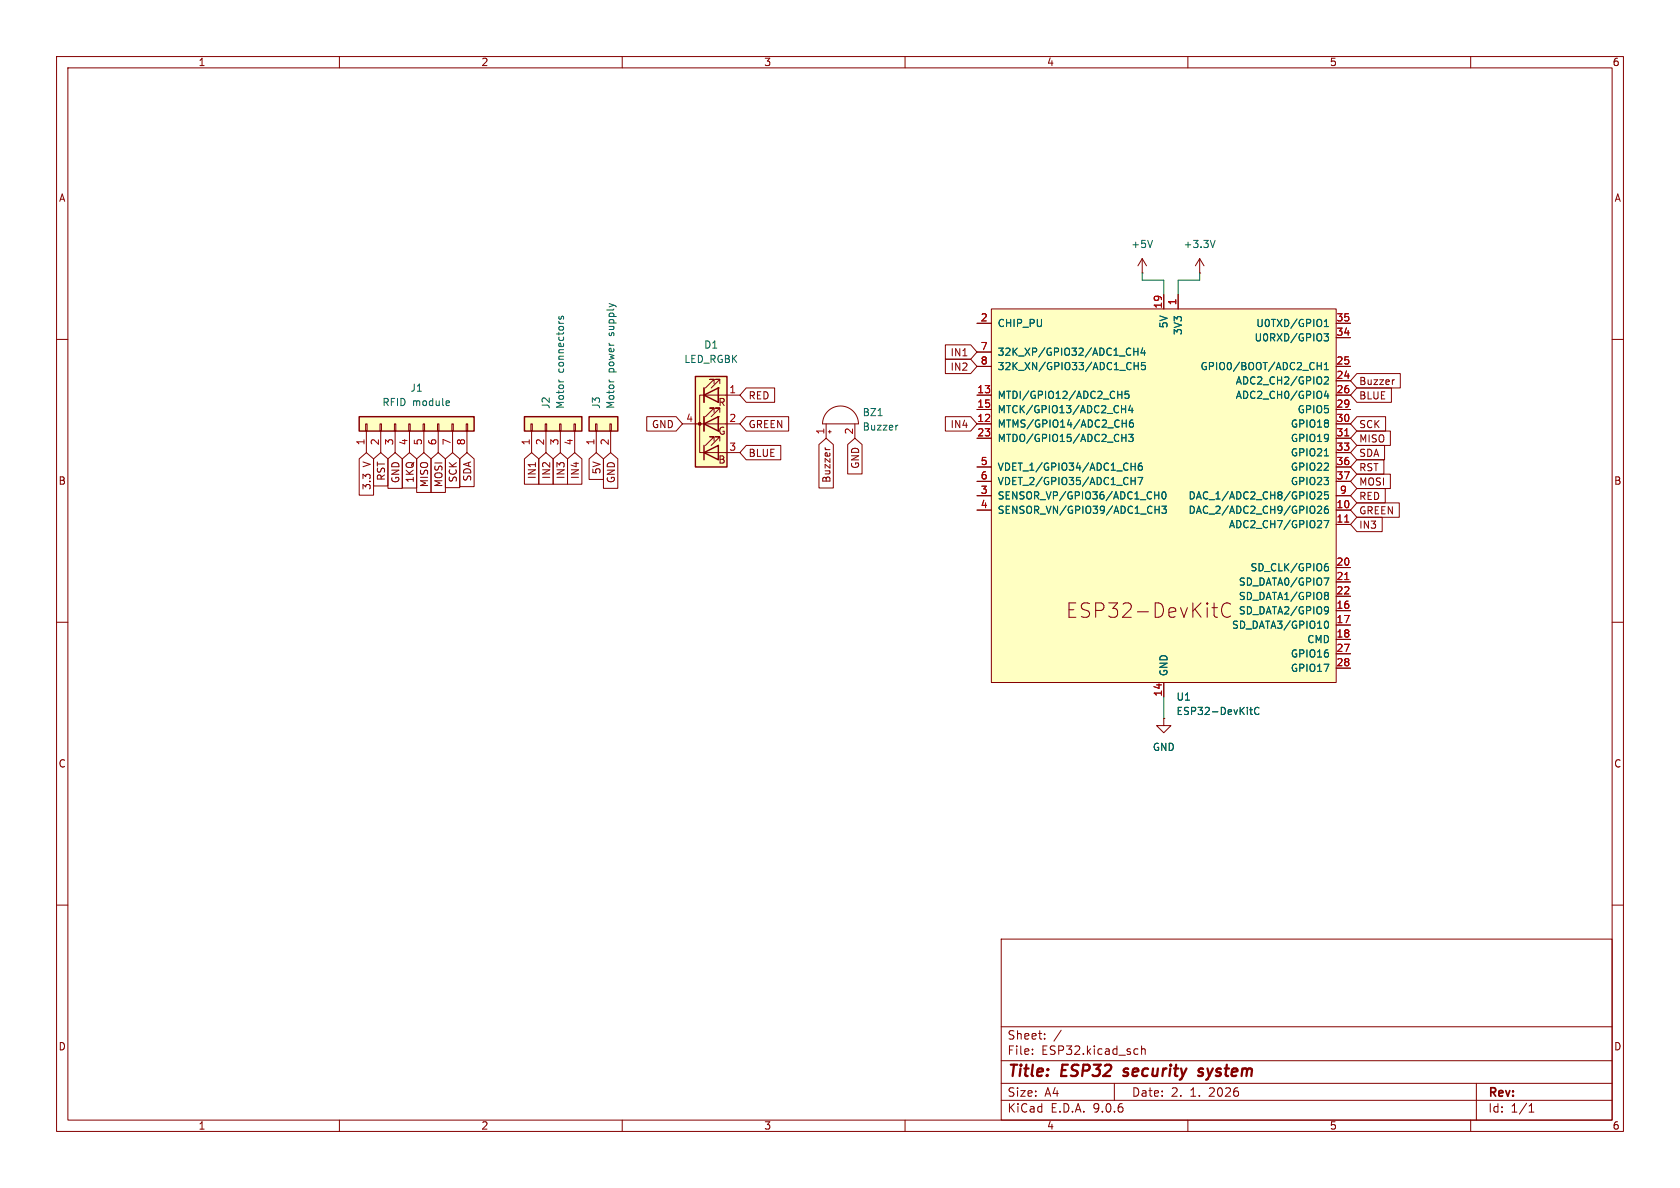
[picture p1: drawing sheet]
<svg xmlns="http://www.w3.org/2000/svg" width="297mm" height="210mm" viewBox="0 0 297 210" stroke-linecap="round" stroke-linejoin="round" font-family="sans-serif">
<g fill="none" stroke="#840000" stroke-width=".18">
<path d="M10 10h277v190h-277zM12 12h273v186h-273zM60 10v2M110 10v2M160 10v2M210 10v2M260 10v2M10 60h2M285 60h2M10 110h2M285 110h2M10 160h2"/>
<path d="M177 166h108v32h-108zM285 160h2M60 198v2M110 198v2M160 198v2M177 194.5h108M177 191.5h108M177 187.5h108M177 181.5h108M182.5 186.3v.1M182.5 185.5v.1M184.7 183.6v.1"/>
<path d="M184.7 182.8v.1M187.6 182.1l-1.3 2M197 191.5v3M201 185.4l.2 .1M201.2 186.3l-.2 .1M201.8 184.9v1.5M201.8 185.5l.2-.1 .4 .1 .1 .9M210 198v2M260 198v2M261 191.5v6.5M270.3 196.6h.9M270.3 195.5l.4-.4v1.5"/>
</g>
<path d="M198.6 190.1l.1 .1M198.8 189l-.1 .3v.1M212.7 189a.49 .49 0 0 0-.8 .3l.1 .1 .6 .2 .1 .3-.4 .3-.5-.1" fill="none" stroke="#840000" stroke-width=".4"/>
<path d="M92.7 73.7h10.2v2.5h-10.2z" fill="#ffffc2"/>
<path d="M92.7 73.7h10.2v2.5h-10.2z" fill="none" stroke="#840000" stroke-width=".25"/>
<path d="M201.9 48.3h.1M201.9 45.7l-.7 1.3M201.9 45.7l.8 1.3M201.9 45.7v2.6M93.9 74.9h.2v1.3h-.2zM94 76.2v3.8M96.4 74.9h.2v1.3h-.2zM96.5 76.2v3.8M98.9 74.9h.3v1.3h-.3zM99.1 76.2v3.8M101.5 74.9h.2v1.3h-.2zM101.6 76.2v3.8" fill="none" stroke="#840000" stroke-width=".18"/>
<path d="M98.9 56l-.1 .3 .2 .1h.2l.1-.4h.3v.4M203.7 42.5l-.4 1.3M98.8 67.1v.2" fill="none" stroke="#006464" stroke-width=".18"/>
<path d="M175.3 54.6h60.9v66.1h-60.9z" fill="#ffffc2"/>
<g fill="none" stroke="#840000" stroke-width=".18">
<path d="M172.7 57.2h2.6M175.3 54.6h60.9v66.1h-60.9zM205.7 52.1v2.5M208.3 52.1v2.5M236.2 57.2h2.6M236.2 59.7h2.6M172.7 62.2h2.6M172.7 64.8h2.6M172.7 69.9h2.6M172.7 72.4h2.6M172.7 74.9h2.6M172.7 77.5h2.6"/>
<path d="M236.2 64.8h2.6M236.2 69.9h2.6M236.2 72.4h2.6M236.2 74.9h2.6M236.2 77.5h2.6M236.2 67.3h2.6M172.7 82.6h2.6M172.7 85.1h2.6M172.7 87.6h2.6M172.7 90.2h2.6M236.2 82.6h2.6M236.2 85.1h2.6"/>
<path d="M236.2 87.6h2.6M236.2 90.2h2.6M236.2 80h2.6M236.2 92.7h2.6M214.3 107.4h.9M214.6 108.8l.2 .2 .4 .1M217.5 106.8a.95 .95 0 0 0-1.1-.1 .95 .95 0 0 0-.4 1 1.08 1.08 0 0 0 .3 1.1 1.08 1.08 0 0 0 1.1 .2l.1-.1M236.2 100.3h2.6M236.2 102.9h2.6M236.2 105.4h2.6M236.2 108h2.6M236.2 110.5h2.6"/>
<path d="M236.2 113h2.6M236.2 115.6h2.6M236.2 118.1h2.6M205.7 120.7v2.5"/>
</g>
<g fill="none" stroke="#006464" stroke-width=".18">
<path d="M234.1 59h.8l-.5 .5 .4 .1v.5l-.2 .2-.5-.1M234.1 57.7h.8M234.1 56.8l.4-.3v1.2M197.6 69.8h.7M198.3 72.3h.7M198.3 69.2v1.2M198.3 77.4h.8M198.4 74.8h.7M199 71.7v1.3M199.1 76.8v1.2M199.1 74.2v1.3M199.5 69.2h-.6v.6l.2-.2 .4 .1 .1 .2-.1 .4-.1 .1-.5-.1"/>
<path d="M199.5 76.8h.8l-.4 .5 .4 .1v.5l-.2 .1-.6-.1M199.8 71.6l-.3 .9h.8M200.1 72.1v.9M200.3 74.2l-.4 .1a.86 .86 0 0 0 0 1.2l.4-.1 .1-.4-.3-.3h-.2l-.2 .3M200.4 61.5v1.3M200.4 62.1h.8M200.5 64.1v1.2M200.5 64.7h.7M201.2 61.5v1.3M201.2 64.1v1.2M202 61.5l-.3 .9h.8M202.3 62v.8"/>
<path d="M202.4 64.1h-.6v.6l.2-.1h.4l.1 .2-.1 .4-.1 .1-.5-.1M232.9 64.7h.7M233.6 64.1v1.2M234.1 65.3h.8M234.1 64.4l.4-.3v1.2M234.1 66.7l.5-.1 .3 .4-.8 .9h.8M234.4 69.1l-.3 .9h.8M234.7 69.6v.8M200 82.5h.7M200 85h.7M200.7 81.9v1.2M200.7 84.4v1.3"/>
<path d="M201.2 84.4h.8l-.5 1.3M201.8 81.9h-.3a.86 .86 0 0 0 0 1.2l.4-.1 .1-.4-.3-.3h-.2l-.3 .3M204.1 87.5h.8M204.2 90.1h.7M204.9 86.9v1.3M204.9 89.5v1.2M205.4 89.5h.8l-.4 .5 .3 .1v.5l-.2 .1-.5-.1M205.6 87l.1-.1a.68 .68 0 0 1 .4 .7 .68 .68 0 0 1-.4 .6 .84 .84 0 0 1-.1-1.2zM232.9 87.1l.5-.2 .3 .4-.8 .9h.8M232.9 89.6l.5-.1 .3 .3-.8 .9h.8M234.1 92h.8l-.5 1.3M234.1 80.6h.8"/>
<path d="M234.7 89.5h-.3a.86 .86 0 0 0 0 1.2l.4-.1 .1-.4-.3-.2h-.3l-.2 .2M234.7 99.6l-.3 .1-.2 .2M234.8 86.9h-.6l-.1 .6 .2-.1 .4 .1 .2 .2-.1 .4-.2 .1-.5-.1M234.1 102.2h.8l-.5 1.2M234.3 100.2l.3-.1 .3 .3-.2 .4h-.4M234.3 109.9l.1-.1a.68 .68 0 0 1 .5 .6 .68 .68 0 0 1-.5 .7l-.1-.2M234.4 104.7h.2l.3 .3-.3 .3M234.4 107.3l.4 .1a.84 .84 0 0 1-.3 1.1M234.4 105.3h.2M234.6 105.3l.3 .2v.2l-.2 .2-.3 .1M234.9 107.8l-.3 .2h-.2M220.9 125.5h.5"/>
<path d="M221.1 125v1.1l.3 .2M222.6 125.2a.6 .6 0 0 0-.9 .4 .6 .6 0 0 0 .6 .7l.3-.1"/>
</g>
<path d="M237.7 77.1h.8M237.7 92.3h.8M237.7 102.5h.8" fill="none" stroke="#a90000" stroke-width=".18"/>
<path d="M122.9 66.5h5.6v16.1h-5.6z" fill="#ffffc2"/>
<circle cx="123.7" cy="74.9" r=".25" fill="#840000" stroke="#840000" stroke-width=".18"/>
<path d="M122.9 66.5h5.6v16.1h-5.6zM124.5 69.9l2.5-1.3v2.5zM124.5 74.9l2.5-1.2v2.5zM124.5 68.6v2.5M124.5 73.7v2.5M124.5 78.7v2.6M124.5 80l2.5-1.3v2.6z" fill="none" stroke="#840000" stroke-width=".25"/>
<g fill="none" stroke="#840000" stroke-width=".18">
<path d="M120.6 74.9h10.2M124.5 68.6v2.5M124.5 73.7v2.5M126.2 67.8v-.7h-.7h.7l-1.5 1.5M126.2 72.9v-.8h-.7h.7l-1.5 1.6M126.2 78v-.8h-.7h.7l-1.5 1.5M127 68.6h.1M127 68.6v2.5zM127 73.7h.1M127 73.7v2.5zM127.3 67.8v-.7h-.8h.8l-1.6 1.5M127.3 72.9v-.8h-.8h.8l-1.6 1.6"/>
<path d="M127.3 78v-.8h-.8h.8l-1.6 1.5M130.8 69.9h-7.1v10.1h1M124.5 80h6.3"/>
</g>
<path d="M63.5 73.7h20.3v2.5h-20.3z" fill="#ffffc2"/>
<path d="M63.5 73.7h20.3v2.5h-20.3z" fill="none" stroke="#840000" stroke-width=".25"/>
<g fill="none" stroke="#840000" stroke-width=".18">
<path d="M64.6 74.9h.3v1.3h-.3zM64.8 76.2v3.8M67.2 74.9h.2v1.3h-.2zM67.3 76.2v3.8M69.7 74.9h.3v1.3h-.3zM69.8 76.2v3.8M72.3 74.9h.2v1.3h-.2zM72.4 76.2v3.8M74.8 74.9h.3v1.3h-.3zM74.9 76.2v3.8M77.3 74.9h.3v1.3h-.3zM77.5 76.2v3.8"/>
<path d="M79.9 74.9h.2v1.3h-.2zM80 76.2v3.8M82.4 74.9h.3v1.3h-.3zM82.5 76.2v3.8M205.7 127v1.3h1.3l-1.3 1.2-1.2-1.2h1.2M205.7 127h.1"/>
</g>
<path d="M79 70.9h.4l.1 .3-.6 .1M79.4 71.6l-.4 .1" fill="none" stroke="#006464" stroke-width=".18"/>
<path d="M104.1 73.7h5.1v2.5h-5.1z" fill="#ffffc2"/>
<path d="M104.1 73.7h5.1v2.5h-5.1z" fill="none" stroke="#840000" stroke-width=".25"/>
<g fill="none" stroke="#840000" stroke-width=".18">
<path d="M172.7 57.2h2.6M205.7 52.1v2.5M208.3 52.1v2.5M212.1 48.3h.1M212.1 45.7l-.8 1.3M212.1 45.7l.8 1.3M212.1 45.7v2.6M236.2 57.2h2.6M236.2 59.7h2.6M105.3 74.9h.2v1.3h-.2zM105.4 76.2v3.8M107.8 74.9h.3v1.3h-.3z"/>
<path d="M107.9 76.2v3.8M114.3 73.7h5.2l1.1 1.2-1.1 1.3h-5.2zM131.9 78.7h6.1v2.6h-6.1l-1.1-1.3zM131.9 73.7h7.5v2.5h-7.5l-1.1-1.3zM131.9 68.6h5v2.5h-5l-1.1-1.2zM144.8 78.6l1.2-1.1 1.3 1.1v7.7h-2.5zM145.9 79.1v.3M146 74.9v2.6M146.3 72.7a3.2 3.2 0 0 1 3.5-.7 3.2 3.2 0 0 1 2 2.9h-6.4a3.2 3.2 0 0 1 .9-2.2zM146.4 76.3h.5M146.7 76.1v.5M149.9 78.6l1.2-1.1 1.3 1.1v5.2h-2.5z"/>
<path d="M151.1 74.9v2.6M167.1 73.7h4.5l1.1 1.2-1.1 1.3h-4.5zM167.1 61h4.5l1.1 1.2-1.1 1.3h-4.5zM167.1 63.5h4.5l1.1 1.3-1.1 1.2h-4.5zM172.7 74.9h2.6M172.7 62.2h2.6M172.7 64.8h2.6M172.7 69.9h2.6M172.7 72.4h2.6M172.7 77.5h2.6M236.2 74.9h2.6M236.2 64.8h2.6"/>
<path d="M236.2 69.9h2.6M236.2 72.4h2.6M236.2 77.5h2.6M236.2 67.3h2.6M239.9 73.7h5.1v2.5h-5.1l-1.1-1.3zM239.9 76.2h5.9v2.5h-5.9l-1.1-1.2zM239.9 78.7h4.9v2.6h-4.9l-1.1-1.3zM239.9 68.6h6.1v2.5h-6.1l-1.1-1.2zM239.9 66h7.7v2.6h-7.7l-1.1-1.3zM246.5 67.1l-.2 .1M63.5 81.1l1.3-1.1 1.2 1.1v6.4h-2.5zM66 81.1l1.3-1.1 1.3 1.1v4.8h-2.6z"/>
<path d="M68.6 81.1l1.2-1.1 1.3 1.1v5.2h-2.5zM71.1 81.1l1.3-1.1 1.3 1.1v5.2h-2.6zM73.7 81.1l1.2-1.1 1.3 1.1v6h-2.5zM76.2 81.1l1.3-1.1 1.2 1.1v6h-2.5zM78.7 81.1l1.3-1.1 1.3 1.1v5.1h-2.6zM81.3 81.1l1.2-1.1 1.3 1.1v4.9h-2.5zM92.7 81.1l1.3-1.1 1.3 1.1v4.5h-2.6zM95.2 81.1l1.3-1.1 1.3 1.1v4.5h-2.6zM97.8 81.1l1.3-1.1 1.2 1.1v4.5h-2.5zM100.3 81.1l1.3-1.1 1.3 1.1v4.5h-2.6zM104.1 81.1l1.3-1.1 1.3 1.1v3.7h-2.6zM106.7 81.1l1.2-1.1 1.3 1.1v5.2h-2.5z"/>
<path d="M172.7 82.6h2.6M172.7 85.1h2.6M172.7 87.6h2.6M172.7 90.2h2.6M236.2 82.6h2.6M236.2 85.1h2.6M236.2 87.6h2.6M236.2 90.2h2.6M236.2 80h2.6M236.2 92.7h2.6M239.9 83.8h5.9v2.6h-5.9l-1.1-1.3zM239.9 91.4h4.5v2.6h-4.5l-1.1-1.3z"/>
<path d="M239.9 86.4h5v2.5h-5l-1.1-1.3zM239.9 81.3h4.8v2.5h-4.8l-1.1-1.2zM239.9 88.9h7.5v2.5h-7.5l-1.1-1.2zM236.2 100.3h2.6M236.2 102.9h2.6M236.2 105.4h2.6M236.2 108h2.6M236.2 110.5h2.6M236.2 113h2.6M236.2 115.6h2.6M236.2 118.1h2.6M205.7 127h.1"/>
<path d="M205.7 120.7v2.5"/>
</g>
<g fill="none" stroke="#006464" stroke-width=".18">
<path d="M214.8 42.5l-.4 1.3M234.1 59h.8l-.5 .5 .4 .1v.5l-.2 .2-.5-.1M234.1 57.7h.8M234.1 56.8l.4-.3v1.2M107.7 67.1v.2M155.2 73.5h.8M158.7 75.2h-.2M197.6 69.8h.7M198.3 72.3h.7M198.3 69.2v1.2M198.3 77.4h.8M198.4 74.8h.7"/>
<path d="M199 71.7v1.3M199.1 76.8v1.2M199.1 74.2v1.3M199.5 69.2h-.6v.6l.2-.2 .4 .1 .1 .2-.1 .4-.1 .1-.5-.1M199.5 76.8h.8l-.4 .5 .4 .1v.5l-.2 .1-.6-.1M199.8 71.6l-.3 .9h.8M200.1 72.1v.9M200.3 74.2l-.4 .1a.86 .86 0 0 0 0 1.2l.4-.1 .1-.4-.3-.3h-.2l-.2 .3M200.4 61.5v1.3M200.4 62.1h.8M200.5 64.1v1.2M200.5 64.7h.7"/>
<path d="M201.2 61.5v1.3M201.2 64.1v1.2M202 61.5l-.3 .9h.8M202.3 62v.8M202.4 64.1h-.6v.6l.2-.1h.4l.1 .2-.1 .4-.1 .1-.5-.1M232.9 64.7h.7M233.6 64.1v1.2M234.1 65.3h.8M234.1 64.4l.4-.3v1.2M234.1 66.7l.5-.1 .3 .4-.8 .9h.8M234.4 69.1l-.3 .9h.8M234.7 69.6v.8"/>
<path d="M200 82.5h.7M200 85h.7M200.7 81.9v1.2M200.7 84.4v1.3M201.2 84.4h.8l-.5 1.3M201.8 81.9h-.3a.86 .86 0 0 0 0 1.2l.4-.1 .1-.4-.3-.3h-.2l-.3 .3M204.1 87.5h.8M204.2 90.1h.7M204.9 86.9v1.3M204.9 89.5v1.2M205.4 89.5h.8l-.4 .5 .3 .1v.5l-.2 .1-.5-.1M205.6 87l.1-.1a.68 .68 0 0 1 .4 .7 .68 .68 0 0 1-.4 .6 .84 .84 0 0 1-.1-1.2z"/>
<path d="M232.9 87.1l.5-.2 .3 .4-.8 .9h.8M232.9 89.6l.5-.1 .3 .3-.8 .9h.8M234.1 92h.8l-.5 1.3M234.1 80.6h.8M234.7 89.5h-.3a.86 .86 0 0 0 0 1.2l.4-.1 .1-.4-.3-.2h-.3l-.2 .2M234.7 99.6l-.3 .1-.2 .2M234.8 86.9h-.6l-.1 .6 .2-.1 .4 .1 .2 .2-.1 .4-.2 .1-.5-.1M234.1 102.2h.8l-.5 1.2M234.3 100.2l.3-.1 .3 .3-.2 .4h-.4M234.3 109.9l.1-.1a.68 .68 0 0 1 .5 .6 .68 .68 0 0 1-.5 .7l-.1-.2M234.4 104.7h.2l.3 .3-.3 .3M234.4 107.3l.4 .1a.84 .84 0 0 1-.3 1.1"/>
<path d="M234.4 105.3h.2M234.6 105.3l.3 .2v.2l-.2 .2-.3 .1M234.9 107.8l-.3 .2h-.2M220.9 125.5h.5M221.1 125v1.1l.3 .2M222.6 125.2a.6 .6 0 0 0-.9 .4 .6 .6 0 0 0 .6 .7l.3-.1"/>
</g>
<path d="M201.9 48.3v1.2h3.8v2.6M212.1 48.3v1.2h-3.8v2.6M205.7 123.2v3.8" fill="none" stroke="#009600" stroke-width=".18"/>
<path d="M237.7 77.1h.8M237.7 92.3h.8M237.7 102.5h.8" fill="none" stroke="#a90000" stroke-width=".18"/>
<text font-size="3.5" fill="#840000" x="188.4" y="109.4">ESP32-DevKitC</text>
<g font-size="2.8" fill="#840000">
<text x="178" y="190.9">Title:</text>
<text x="187.7" y="190.9">ESP32</text>
<text x="199.5" y="190.9">security</text>
<text x="213.5" y="190.9">system</text>
</g>
<g font-size="2.1" fill="#840000">
<text x="178" y="184">Sheet:</text>
<text x="178" y="186.7">File:</text>
<text x="184.1" y="186.7">ESP32.kicad_sch</text>
<text x="178" y="196.9">KiCad</text>
<text x="178" y="194.1">Size:</text>
<text x="184.7" y="194.1">A4</text>
<text x="185.7" y="196.9">E.D.A.</text>
<text x="193.3" y="196.9">9.0.6</text>
<text x="200" y="194.1">Date:</text>
<text x="207" y="194.1">2.</text>
<text x="210.5" y="194.1">1.</text>
<text x="213.9" y="194.1">2026</text>
<text x="263" y="194.3">Rev:</text>
<text x="263" y="196.9">Id:</text>
<text x="267.1" y="196.9">1/1</text>
</g>
<g font-size="1.8" fill="#840000">
<text x="35" y="11.9">1</text>
<text x="85" y="11.9">2</text>
<text x="135" y="11.9">3</text>
<text x="185" y="11.9">4</text>
<text x="235" y="11.9">5</text>
<text x="285" y="11.9">6</text>
<text x="10.3" y="35.9">A</text>
<text x="285.3" y="35.9">A</text>
<text x="167.9" y="63.2">IN1</text>
<text x="167.9" y="65.7">IN2</text>
<text x="126.9" y="72">R</text>
<text x="132.2" y="70.8">RED</text>
<text x="240.2" y="70.8">BLUE</text>
<text x="240.2" y="68.3">Buzzer</text>
<text x="115.1" y="75.9">GND</text>
<text x="126.9" y="77.1">G</text>
<text x="132.2" y="75.9">GREEN</text>
<text x="167.9" y="75.9">IN4</text>
<text x="240.2" y="75.9">SCK</text>
<text x="65.7" y="82.5" transform="rotate(-90 65.7 82.5)">V</text>
<text x="106.4" y="83.9" transform="rotate(-90 106.4 83.9)">5V</text>
<text x="126.9" y="82.1">B</text>
<text x="132.2" y="81">BLUE</text>
<text x="152.1" y="83" transform="rotate(-90 152.1 83)">GND</text>
<text x="240.2" y="83.5">RST</text>
<text x="240.2" y="78.4">MISO</text>
<text x="240.2" y="81">SDA</text>
<text x="10.3" y="85.9">B</text>
<text x="65.7" y="86.7" transform="rotate(-90 65.7 86.7)">3.3</text>
<text x="68.3" y="85.1" transform="rotate(-90 68.3 85.1)">RST</text>
<text x="70.8" y="85.5" transform="rotate(-90 70.8 85.5)">GND</text>
<text x="73.3" y="85.5" transform="rotate(-90 73.3 85.5)">1KQ</text>
<text x="75.9" y="86.2" transform="rotate(-90 75.9 86.2)">MISO</text>
<text x="78.4" y="86.2" transform="rotate(-90 78.4 86.2)">MOSI</text>
<text x="81" y="85.4" transform="rotate(-90 81 85.4)">SCK</text>
<text x="83.5" y="85.2" transform="rotate(-90 83.5 85.2)">SDA</text>
<text x="94.9" y="84.8" transform="rotate(-90 94.9 84.8)">IN1</text>
<text x="97.5" y="84.8" transform="rotate(-90 97.5 84.8)">IN2</text>
<text x="100" y="84.8" transform="rotate(-90 100 84.8)">IN3</text>
<text x="102.6" y="84.8" transform="rotate(-90 102.6 84.8)">IN4</text>
<text x="108.9" y="85.5" transform="rotate(-90 108.9 85.5)">GND</text>
<text x="147" y="85.5" transform="rotate(-90 147 85.5)">Buzzer</text>
<text x="240.2" y="86">MOSI</text>
<text x="240.2" y="88.6">RED</text>
<text x="285.3" y="85.9">B</text>
<text x="240.2" y="93.7">IN3</text>
<text x="240.2" y="91.1">GREEN</text>
<text x="10.3" y="135.9">C</text>
<text x="285.3" y="135.9">C</text>
<text x="10.3" y="185.9">D</text>
<text x="285.3" y="185.9">D</text>
<text x="35" y="199.9">1</text>
<text x="85" y="199.9">2</text>
<text x="135" y="199.9">3</text>
<text x="185" y="199.9">4</text>
<text x="235" y="199.9">5</text>
<text x="285" y="199.9">6</text>
</g>
<g font-size="1.8" fill="#006464">
<text x="199.9" y="44">+5V</text>
<text x="209.1" y="44">+3.3V</text>
<text x="108.8" y="59.3" transform="rotate(-90 108.8 59.3)">supply</text>
<text x="176.3" y="58">CHIP_PU</text>
<text x="206.6" y="58.1" transform="rotate(-90 206.6 58.1)">5V</text>
<text x="209.1" y="59.3" transform="rotate(-90 209.1 59.3)">3V3</text>
<text x="222" y="58">U0TXD/GPIO1</text>
<text x="99.9" y="65.9" transform="rotate(-90 99.9 65.9)">connectors</text>
<text x="108.8" y="65.9" transform="rotate(-90 108.8 65.9)">power</text>
<text x="120.9" y="64.4">LED_RGBK</text>
<text x="124.4" y="61.8">D1</text>
<text x="176.3" y="63.1">32K_XP/GPIO32/ADC1_CH4</text>
<text x="176.3" y="65.6">32K_XN/GPIO33/ADC1_CH5</text>
<text x="212.1" y="65.6">GPIO0/BOOT/ADC2_CH1</text>
<text x="221.7" y="60.6">U0RXD/GPIO3</text>
<text x="67.5" y="72">RFID</text>
<text x="72.5" y="69.4">J1</text>
<text x="72.9" y="72">module</text>
<text x="176.3" y="70.7">MTDI/GPIO12/ADC2_CH5</text>
<text x="218.4" y="68.2">ADC2_CH2/GPIO2</text>
<text x="218.4" y="70.7">ADC2_CH0/GPIO4</text>
<text x="97.4" y="72.4" transform="rotate(-90 97.4 72.4)">J2</text>
<text x="99.9" y="72.4" transform="rotate(-90 99.9 72.4)">Motor</text>
<text x="106.3" y="72.4" transform="rotate(-90 106.3 72.4)">J3</text>
<text x="108.8" y="72.4" transform="rotate(-90 108.8 72.4)">Motor</text>
<text x="152.4" y="73.8">BZ1</text>
<text x="152.4" y="76.3">Buzzer</text>
<text x="176.3" y="73.3">MTCK/GPIO13/ADC2_CH4</text>
<text x="176.3" y="75.8">MTMS/GPIO14/ADC2_CH6</text>
<text x="228.1" y="75.8">GPIO18</text>
<text x="229.3" y="73.3">GPIO5</text>
<text x="176.3" y="78.3">MTDO/GPIO15/ADC2_CH3</text>
<text x="176.3" y="83.4">VDET_1/GPIO34/ADC1_CH6</text>
<text x="228.1" y="78.3">GPIO19</text>
<text x="228.1" y="80.9">GPIO21</text>
<text x="228.1" y="83.4">GPIO22</text>
<text x="176.3" y="86">VDET_2/GPIO35/ADC1_CH7</text>
<text x="176.3" y="88.5">SENSOR_VP/GPIO36/ADC1_CH0</text>
<text x="210" y="88.5">DAC_1/ADC2_CH8/GPIO25</text>
<text x="228.1" y="86">GPIO23</text>
<text x="176.3" y="91">SENSOR_VN/GPIO39/ADC1_CH3</text>
<text x="210" y="91">DAC_2/ADC2_CH9/GPIO26</text>
<text x="217.2" y="93.6">ADC2_CH7/GPIO27</text>
<text x="221" y="101.2">SD_CLK/GPIO6</text>
<text x="218.9" y="103.7">SD_DATA0/GPIO7</text>
<text x="218.9" y="106.3">SD_DATA1/GPIO8</text>
<text x="217.7" y="111.4">SD_DATA3/GPIO10</text>
<text x="218.9" y="108.8">SD_DATA2/GPIO9</text>
<text x="231" y="113.9">CMD</text>
<text x="206.6" y="119.6" transform="rotate(-90 206.6 119.6)">GND</text>
<text x="228.1" y="116.4">GPIO16</text>
<text x="228.1" y="119">GPIO17</text>
<text x="207.9" y="124.1">U1</text>
<text x="207.9" y="126.6">ESP32-DevKitC</text>
<text x="203.7" y="132.9">GND</text>
</g>
<g font-size="1.8" fill="#a90000">
<text x="173.3" y="56.9">2</text>
<text x="205.5" y="54.7" transform="rotate(-90 205.5 54.7)">19</text>
<text x="208" y="54" transform="rotate(-90 208 54)">1</text>
<text x="236.2" y="56.9">35</text>
<text x="236.2" y="59.4">34</text>
<text x="173.3" y="62">7</text>
<text x="173.3" y="64.5">8</text>
<text x="236.2" y="64.5">25</text>
<text x="128.8" y="69.6">1</text>
<text x="172.7" y="69.6">13</text>
<text x="236.2" y="67.1">24</text>
<text x="236.2" y="69.6">26</text>
<text x="121.2" y="74.7">4</text>
<text x="128.8" y="74.7">2</text>
<text x="145.8" y="76.9" transform="rotate(-90 145.8 76.9)">1</text>
<text x="150.9" y="76.9" transform="rotate(-90 150.9 76.9)">2</text>
<text x="172.7" y="72.1">15</text>
<text x="172.7" y="74.7">12</text>
<text x="172.7" y="77.2">23</text>
<text x="236.2" y="72.1">29</text>
<text x="236.2" y="74.7">30</text>
<text x="236.2" y="77.2">31</text>
<text x="64.5" y="78.8" transform="rotate(-90 64.5 78.8)">1</text>
<text x="67.1" y="78.8" transform="rotate(-90 67.1 78.8)">2</text>
<text x="69.6" y="78.8" transform="rotate(-90 69.6 78.8)">3</text>
<text x="72.1" y="78.8" transform="rotate(-90 72.1 78.8)">4</text>
<text x="74.7" y="78.8" transform="rotate(-90 74.7 78.8)">5</text>
<text x="77.2" y="78.8" transform="rotate(-90 77.2 78.8)">6</text>
<text x="79.8" y="78.8" transform="rotate(-90 79.8 78.8)">7</text>
<text x="82.3" y="78.8" transform="rotate(-90 82.3 78.8)">8</text>
<text x="93.7" y="78.8" transform="rotate(-90 93.7 78.8)">1</text>
<text x="96.3" y="78.8" transform="rotate(-90 96.3 78.8)">2</text>
<text x="98.8" y="78.8" transform="rotate(-90 98.8 78.8)">3</text>
<text x="101.3" y="78.8" transform="rotate(-90 101.3 78.8)">4</text>
<text x="105.2" y="78.8" transform="rotate(-90 105.2 78.8)">1</text>
<text x="107.7" y="78.8" transform="rotate(-90 107.7 78.8)">2</text>
<text x="128.8" y="79.8">3</text>
<text x="173.3" y="82.3">5</text>
<text x="236.2" y="79.8">33</text>
<text x="236.2" y="82.3">36</text>
<text x="173.3" y="84.8">6</text>
<text x="173.3" y="87.4">3</text>
<text x="173.3" y="89.9">4</text>
<text x="236.2" y="84.8">37</text>
<text x="236.2" y="89.9">10</text>
<text x="236.8" y="87.4">9</text>
<text x="236.2" y="92.5">11</text>
<text x="236.2" y="100.1">20</text>
<text x="236.2" y="102.6">21</text>
<text x="236.2" y="105.2">22</text>
<text x="236.2" y="107.7">16</text>
<text x="236.2" y="110.2">17</text>
<text x="236.2" y="112.8">18</text>
<text x="236.2" y="115.3">27</text>
<text x="236.2" y="117.9">28</text>
<text x="205.5" y="123.2" transform="rotate(-90 205.5 123.2)">14</text>
</g>
</svg>
